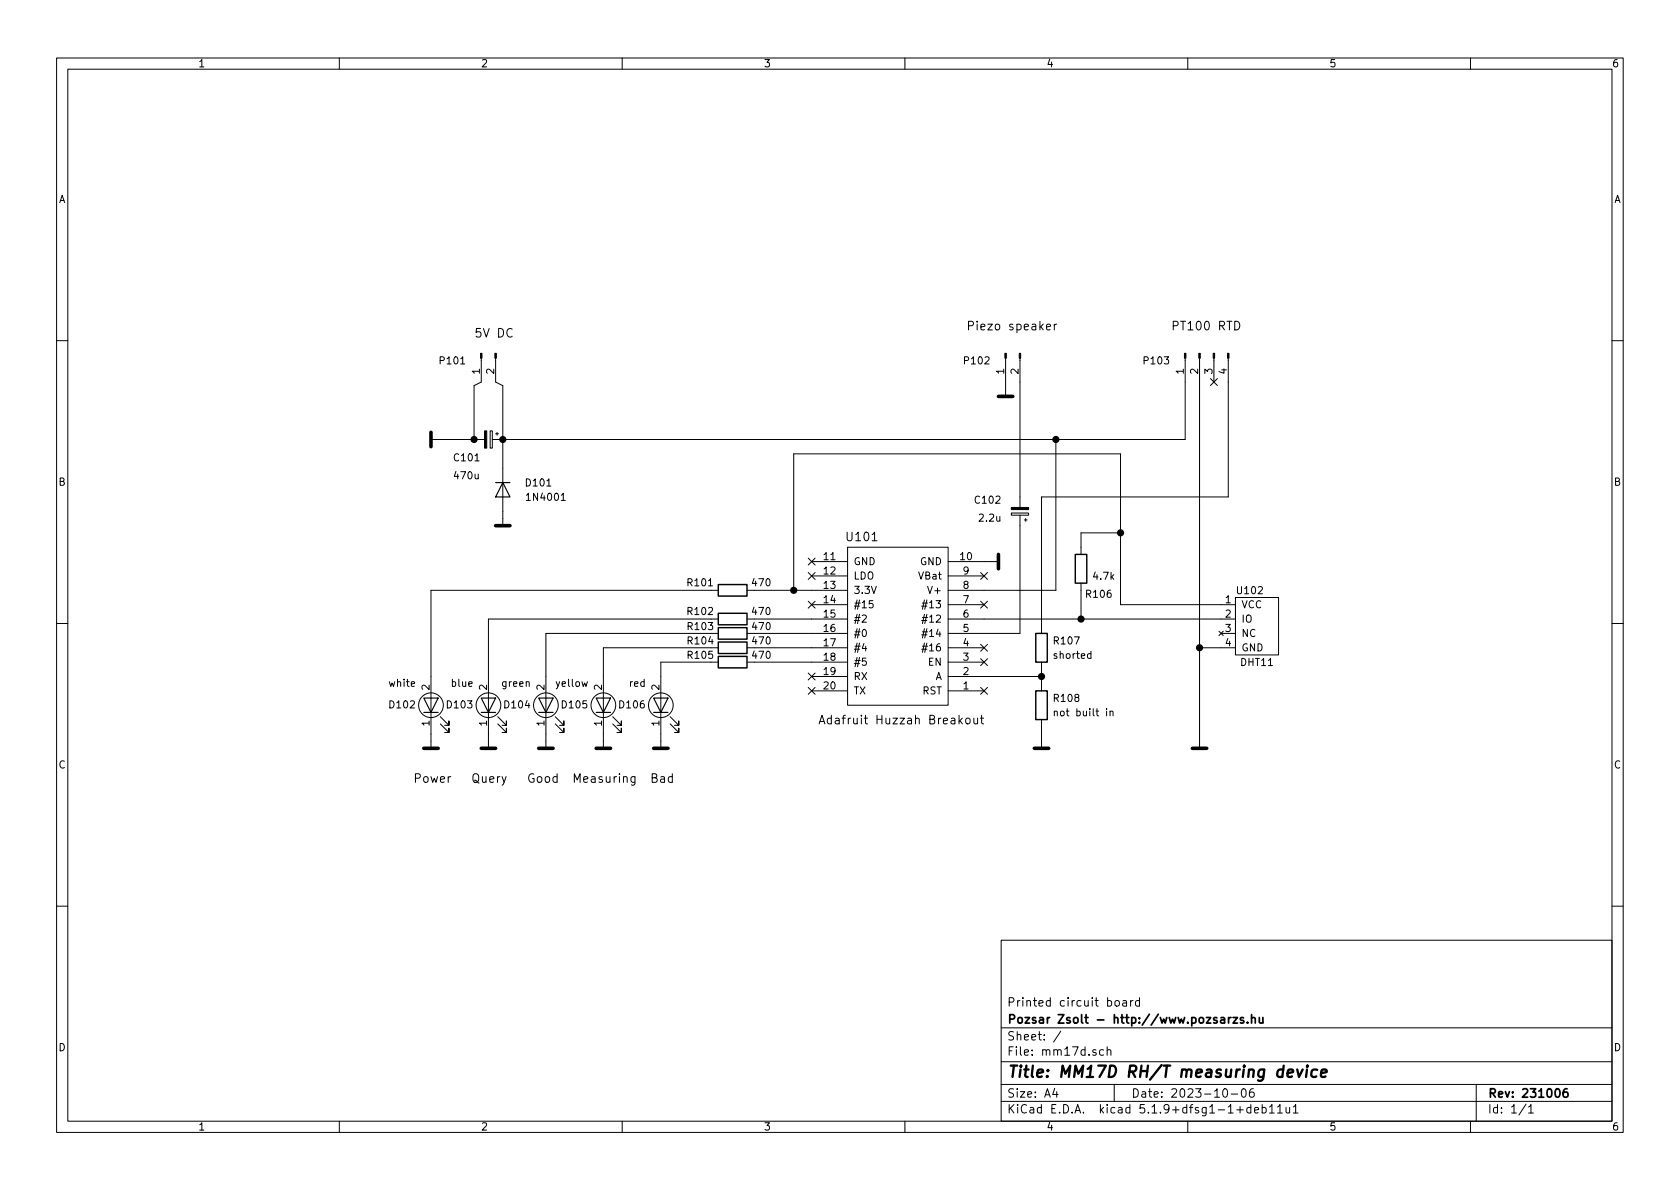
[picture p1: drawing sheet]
<svg xmlns="http://www.w3.org/2000/svg" width="297mm" height="210mm" viewBox="0 0 297 210" stroke-linecap="round" stroke-linejoin="round" font-family="sans-serif">
<g fill="none" stroke="#000" stroke-width=".18">
<path d="M10 10.3h277v189.9h-277zM12 12.2h273v186.1h-273zM60 10.3v1.9M110 10.3v1.9M160 10.3v1.9M210 10.3v1.9M260 10.3v1.9M185 57.8l.8-.1-.1-.3-.5-.1-.2 .2 .1 .8h.6M186.4 57.3v1M186.8 57.3l-.4 .3M218.3 56.8a.77 .77 0 0 1 .9 .8 .77 .77 0 0 1-.9 .7zM10 60.2h2"/>
<path d="M76.2 77.7h9.5M85.1 63.3v4.3l-1.3 .6v9.5M86.7 76.2h.3v3h-.3zM87.6 76.7h.5M87.6 63.3v4.3l1.3 .6v24.8M87.9 76.4v.6M177.8 63.3v6.8M180.3 63.3v26.4M186.7 77.7v26.7h-19.1M209.5 63.3v14.4h-122.5M212.1 63.3v69M214 66.9l1.2 1.3"/>
<path d="M214.6 63.3v4.3M215.2 66.9l-1.2 1.3M217.2 63.3v24.6h-33.1v24.1M285 60.2h2M99.2 88.5h.7M142.9 98.7l1.2 1.2M143.5 99.3h6.4M144.1 98.7l-1.2 1.2M149.9 96.8h17.7v27.9h-17.7zM167.6 99.3h8.9M178.8 90.7h3.1v.4h-3.1zM180.3 91.1v20.9h-12.7"/>
<path d="M181.1 91.9h.5M181.4 91.7v.5M198.1 94.2h-7v3.8M10 110.3h2M127 117.1h-10.2v15.2M127 114.5h-20.3v17.8M127 112h-30.5v20.3M127 109.5h-40.6v22.8M127 104.4h-50.8v27.9M132.1 117.1h17.8M132.1 109.5h17.8M132.1 112h17.8"/>
<path d="M132.1 114.5h17.8M132.1 104.4h17.8M140.3 104.4v-24.1h57.8v26.6h20.3M142.9 119l1.2 1.2M142.9 106.3l1.2 1.2M142.9 101.2l1.2 1.3M143.5 106.9h6.4M143.5 101.8h6.4M143.5 119.6h6.4M144.1 119l-1.2 1.2M144.1 106.3l-1.2 1.2M144.1 101.2l-1.2 1.3"/>
<path d="M154.3 106.2h-.6v.6l.1-.1 .5 .1v.6l-.1 .1-.5-.1M163 114.8h.9M163 112.3h.9M163 109.7h.9M163 107.2h.9M163.1 114.3h.9M163.1 111.7h.9M163.1 109.2h.9M163.1 106.6h.9M163.4 113.7l-.3 1.7M163.4 111.2l-.3 1.6M163.4 108.6l-.3 1.7"/>
<path d="M163.4 106.1l-.3 1.6M167.6 117.1h6.4M167.6 109.5h50.8M167.6 106.9h6.4M167.6 114.5h6.4M167.6 101.8h6.4M167.6 119.6h16.5M173.4 101.2l1.2 1.3M173.4 106.3l1.2 1.2M173.4 116.5l1.2 1.2M173.4 113.9l1.2 1.3M174.6 101.2l-1.2 1.3"/>
<path d="M174.6 106.3l-1.2 1.2M174.6 116.5l-1.2 1.2M174.6 113.9l-1.2 1.3M184.1 117.1v5.1M191.1 103.1v6.4M192.9 115.6h-.4l-.2 .2 .1 .6h.5M192.9 115.2v1.2M212.1 114.5h6.3M215.5 111.6l.8 .8M215.9 112h2.5M216.3 111.6l-.8 .8M218.4 105.7h7.7v10.1h-7.7z"/>
<path d="M285 110.3h2M77.9 128l1.5 1.5v-.7v.7h-.8M77.9 126.7l1.5 1.6v-.8v.8h-.8M86.6 137.8l.7-.1-.1-.3-.4-.1-.2 .2 .1 .8h.5M88 128l1.5 1.5v-.7v.7h-.7M88 126.7l1.5 1.6v-.8v.8h-.7M98.2 128l1.5 1.5v-.7v.7h-.8M98.2 126.7l1.5 1.6v-.8v.8h-.8M108.3 128l1.6 1.5v-.7v.7h-.8M108.3 126.7l1.6 1.6v-.8v.8h-.8M110.2 137.5l.3-.2 .3 .1 .1 .9M110.2 137.3v1"/>
<path d="M112.3 137.3l-.1 1.4-.2 .2-.4-.1M112.3 137.4l-.5-.1-.2 .3v.4l.1 .3h.6M115.3 137.5l.8-.1v-.3l-.1-.2-.7-.1v1.5h.6l.3-.3a.41 .41 0 0 0-.4-.5M116.8 137.4h.6l.1 .9M117.5 137.7l-.5 .1a.31 .31 0 0 0-.2 .3 .31 .31 0 0 0 .2 .2h.5M118.5 128l1.5 1.5v-.7v.7h-.7M118.5 126.7l1.5 1.6v-.8v.8h-.7M118.9 137.4l-.5-.1-.2 .3v.4l.1 .3h.6M118.9 136.8v1.5M142.9 121.6l1.2 1.2M143.5 122.2h6.4M144.1 121.6l-1.2 1.2"/>
<path d="M144.8 128l.5-1.5 .5 1.5M145 127.6h.7M167.6 122.2h6.4M170.8 127.1l.4-.1 .3 .3v.4l-.3 .3-.3-.1-.2-.2zM172.2 127l.1 .9 .3 .1 .2-.1M172.8 127v1M173.4 127h.5M173.4 121.6l1.2 1.2M173.6 126.5v1.3l.3 .2M174.6 121.6l-1.2 1.2M184.1 127.2v5.1M186.4 125.9l.2-.2 .3 .1v.8"/>
<path d="M186.4 125.7v.9M195.7 125.3v.1M196.3 125.9l.1-.2 .3 .1 .1 .8M196.3 125.7v.9M10 160.2h2M177 166.3h108v32h-108zM197.2 177.1l.2-.2 .4 .2v.7l-.2 .1-.4-.1zM198.6 177h.5l.1 .9M199.2 177.3l-.5 .1a.29 .29 0 0 0-.2 .2 .29 .29 0 0 0 .2 .3l.5-.1M199.9 176.9v1M200.3 176.9l-.4 .3M201.5 177l-.5-.1-.2 .3v.6l.2 .1 .5-.1"/>
<path d="M201.5 176.4v1.5M285 160.2h2M60 198.3v1.9M110 198.3v1.9M160 198.3v1.9M177 194.8h108M177 191.8h108M177 187.8h108M177 181.8h108M186.5 192.5l-.4 1h1M186.8 193v1M187.6 182.3l-1.3 2"/>
<path d="M195.1 185.7l-.4-.1-.3 .3 .1 .6 .2 .1 .4-.1M195.8 185.7a.37 .37 0 0 1 .6 .1v.8M195.8 185.1v1.5M197 191.8v3M210 198.3v1.9M216.3 192.7l.4-.2a.94 .94 0 0 1 0 1.5 .79 .79 0 0 1-.4-1.3zM217.7 193.5h1.1M218.7 196.3h1.1M219.6 192.7l.4-.2a.94 .94 0 0 1 0 1.5 .82 .82 0 0 1-.4-1.3zM221.2 195.9l-.4-.1-.4 .3 .1 .6 .3 .1 .4-.1M221.2 195.3v1.5M221.6 192.5a.59 .59 0 0 0-.7 .7l.1 .7 .2 .1 .5-.1 .1-.5-.2-.2-.4-.1-.3 .3"/>
<path d="M221.8 196.3l.7-.1v-.3l-.5-.1-.2 .2 .1 .7h.6M223.2 195.9l.4-.1 .3 .3-.2 .6h-.5M223.2 195.3v1.5M224.5 195.8l.4-.5v1.5M224.5 196.8h.8M225.9 195.8l.4-.5v1.5M225.9 196.8h.8M227.4 195.8l.1 .9 .3 .1 .2-.1M228 195.8v1M228.7 195.8l.4-.5v1.5M228.7 196.8h.8M260 198.3v1.9"/>
<path d="M261 191.8v6.5M269.8 195.2l-1.2 2M270.3 195.8l.4-.5v1.5M270.3 196.8h.8"/>
<circle cx="76.2" cy="124.7" r="2.18"/>
<circle cx="86.4" cy="124.7" r="2.18"/>
<circle cx="96.5" cy="124.7" r="2.18"/>
<circle cx="106.7" cy="124.7" r="2.18"/>
<circle cx="116.8" cy="124.7" r="2.18"/>
</g>
<g fill="none" stroke="#000" stroke-width=".3">
<path d="M217.2 179.9v1M217.7 179.9l-.5 .3M218 179.9h.8l-.8 1h.8M221.3 179.4v1.5M222.7 179.9v.9l.4 .1 .2-.1M223.3 179.9v1M215.9 180h.5l.1 .9M216.5 180.3l-.5 .1a.29 .29 0 0 0-.2 .2 .29 .29 0 0 0 .2 .3l.5-.1M219.9 180l-.4-.1-.2 .2 .1 .3 .5 .1v.3h-.6M220.6 180.8v.1M221.3 180.1l.1-.1a.37 .37 0 0 1 .5 .1v.8M275.1 192.7l.2-.2a.8 .8 0 0 1 .5 .8 .8 .8 0 0 1-.5 .7l-.2-.1-.1-.4z"/>
<path d="M277.1 192.5a.59 .59 0 0 0-.7 .7l.1 .7 .2 .1 .5-.1v-.5l-.1-.2-.4-.1-.3 .3"/>
</g>
<path d="M227.7 189.8l.9-.2v-.4h-.8l-.2 1 .3 .2 .5-.1M229.4 189.1l.3 1.3 .6-1.3M231.1 189.1l-.2 1.3M231.2 188.4l-.1 .2M232.9 189.2a.68 .68 0 0 0-1 .3l-.1 .6 .2 .2 .2 .1 .5-.1M233.6 189.8l1-.2-.1-.4h-.7l-.3 1 .3 .2 .6-.1" fill="none" stroke="#000" stroke-width=".41"/>
<path d="M87.6 85.3h2.6M88.9 85.3l1.3 2.6h-2.6zM74.9 123.4h2.6l-1.3 2.6zM74.9 126h2.6M85.1 123.4h2.5l-1.2 2.6zM85.1 126h2.5M95.2 123.4h2.6l-1.3 2.6zM95.2 126h2.6M105.4 123.4h2.5l-1.2 2.6zM105.4 126h2.5M115.6 123.4h2.5l-1.3 2.6zM115.6 126h2.5" fill="none" stroke="#000" stroke-width=".2"/>
<path d="M190.1 98h2.1v5.1h-2.1zM127 116.1h5.1v2h-5.1zM127 108.5h5.1v2h-5.1zM127 103.4h5.1v2h-5.1zM127 113.5h5.1v2.1h-5.1zM127 111h5.1v2h-5.1zM183.1 112h2.1v5.1h-2.1zM183.1 122.2h2.1v5h-2.1z" fill="none" stroke="#000" stroke-width=".25"/>
<path d="M76.2 76.4v2.6M176.5 70.1h2.6M87.6 93h2.6M176.5 98v2.6M74.9 132.3h2.6M85.1 132.3h2.5M95.2 132.3h2.6M105.4 132.3h2.5M115.6 132.3h2.5M182.9 132.3h2.5M210.8 132.3h2.6" fill="none" stroke="#000" stroke-width=".63"/>
<path d="M85 62.5h.2v.8h-.2zM85.7 76.2h.4v3h-.4zM87.5 62.5h.3v.8h-.3zM177.7 62.5h.2v.8h-.2zM180.2 62.5h.3v.8h-.3zM209.4 62.5h.3v.8h-.3zM212 62.5h.2v.8h-.2zM214.5 62.5h.3v.8h-.3zM217 62.5h.3v.8h-.3zM178.8 89.7h3.1v.4h-3.1z" fill="#000" stroke="#000" stroke-width=".18"/>
<g fill="#000" stroke="#000" stroke-width=".25">
<circle cx="83.8" cy="77.7" r=".51"/>
<circle cx="88.9" cy="77.7" r=".51"/>
<circle cx="186.7" cy="77.7" r=".51"/>
<circle cx="198.1" cy="94.2" r=".51"/>
<circle cx="140.3" cy="104.4" r=".51"/>
<circle cx="184.2" cy="119.6" r=".51"/>
<circle cx="191.1" cy="109.5" r=".51"/>
<circle cx="212.1" cy="114.5" r=".51"/>
</g>
<text font-size="2.8" x="178" y="190.5">Title: MM17D RH/T measuring device</text>
<g font-size="2.1">
<text x="83.8" y="59.7">5V DC</text>
<text x="170.8" y="58.4">Piezo speaker</text>
<text x="207" y="58.4">PT100 RTD</text>
<text x="149.9" y="95.7">U101</text>
<text x="146.4" y="128.1">Adafruit Huzzah Breakout</text>
<text x="73" y="138.4">Power</text>
<text x="80.8" y="138.4">Query</text>
<text x="88.4" y="138.4">Good Measuring Bad</text>
<text x="178" y="178">Printed circuit board</text>
<text x="178" y="184">Sheet: /</text>
<text x="178" y="181">Pozsar Zsolt - http://www.pozsarzs.hu</text>
<text x="178" y="186.7">File: mm17d.sch</text>
<text x="178" y="196.9">KiCad E.D.A. kicad 5.1.9+dfsg1-1+deb11u1</text>
<text x="178" y="194.1">Size: A4</text>
<text x="200" y="194.1">Date: 2023-10-06</text>
<text x="263" y="194.1">Rev: 231006</text>
<text x="263" y="196.9">Id: 1/1</text>
</g>
<g font-size="1.8">
<text x="35" y="11.9">1</text>
<text x="85" y="11.9">2</text>
<text x="135" y="11.9">3</text>
<text x="185" y="11.9">4</text>
<text x="235" y="11.9">5</text>
<text x="285" y="11.9">6</text>
<text x="10.4" y="35.9">A</text>
<text x="285.4" y="35.9">A</text>
<text x="77.9" y="64.4">P101</text>
<text x="170.6" y="64.4">P102</text>
<text x="202.4" y="64.4">P103</text>
<text x="84.8" y="66.1" transform="rotate(-90 84.8 66.1)">1</text>
<text x="87.4" y="66.1" transform="rotate(-90 87.4 66.1)">2</text>
<text x="177.5" y="66.1" transform="rotate(-90 177.5 66.1)">1</text>
<text x="180.1" y="66.1" transform="rotate(-90 180.1 66.1)">2</text>
<text x="209.3" y="66.1" transform="rotate(-90 209.3 66.1)">1</text>
<text x="211.8" y="66.1" transform="rotate(-90 211.8 66.1)">2</text>
<text x="214.4" y="66.1" transform="rotate(-90 214.4 66.1)">3</text>
<text x="216.9" y="66.1" transform="rotate(-90 216.9 66.1)">4</text>
<text x="80.4" y="81.6">C101</text>
<text x="10.4" y="85.9">B</text>
<text x="80.5" y="84.8">470u</text>
<text x="93.1" y="86">D101</text>
<text x="93.4" y="88.6">1N4001</text>
<text x="172.5" y="89.1">C102</text>
<text x="285.4" y="85.9">B</text>
<text x="173.3" y="92.2">2.2u</text>
<text x="145.7" y="99.1">11</text>
<text x="145.7" y="101.6">12</text>
<text x="150.9" y="99.9">GND</text>
<text x="162.7" y="99.9">GND</text>
<text x="169.8" y="99.1">10</text>
<text x="170.3" y="101.6">9</text>
<text x="121.7" y="103.7">R101</text>
<text x="133.1" y="103.7">470</text>
<text x="145.7" y="104.1">13</text>
<text x="145.7" y="106.7">14</text>
<text x="150.9" y="102.5">LDO</text>
<text x="150.9" y="105">3.3V</text>
<text x="150.9" y="107.6">#15</text>
<text x="162.6" y="102.5">VBat</text>
<text x="163.7" y="107.6">#13</text>
<text x="164.4" y="105">V+</text>
<text x="170.3" y="106.7">7</text>
<text x="170.3" y="104.1">8</text>
<text x="192.2" y="105.7">R106</text>
<text x="193.4" y="102.5">4.7k</text>
<text x="216.7" y="106.7">1</text>
<text x="218.9" y="105.1">U102</text>
<text x="219.5" y="107.6">VCC</text>
<text x="121.7" y="108.8">R102</text>
<text x="121.7" y="114">R104</text>
<text x="121.7" y="111.4">R103</text>
<text x="133.1" y="108.8">470</text>
<text x="133.1" y="114">470</text>
<text x="133.1" y="111.4">470</text>
<text x="145.7" y="109.2">15</text>
<text x="145.7" y="111.8">16</text>
<text x="150.9" y="110.1">#2</text>
<text x="150.9" y="112.6">#0</text>
<text x="163.7" y="112.6">#14</text>
<text x="163.7" y="110.1">#12</text>
<text x="170.3" y="111.8">5</text>
<text x="170.3" y="109.2">6</text>
<text x="186.5" y="114">R107</text>
<text x="216.7" y="109.2">2</text>
<text x="216.7" y="111.8">3</text>
<text x="219.5" y="110.1">IO</text>
<text x="219.5" y="112.6">NC</text>
<text x="121.7" y="116.5">R105</text>
<text x="133.1" y="116.5">470</text>
<text x="145.7" y="114.3">17</text>
<text x="145.7" y="116.8">18</text>
<text x="145.7" y="119.4">19</text>
<text x="150.9" y="115.2">#4</text>
<text x="150.9" y="117.7">#5</text>
<text x="163.7" y="115.2">#16</text>
<text x="164.2" y="117.7">EN</text>
<text x="170.3" y="119.4">2</text>
<text x="170.3" y="116.8">3</text>
<text x="170.3" y="114.3">4</text>
<text x="186.4" y="116.5">shorted</text>
<text x="216.7" y="114.3">4</text>
<text x="219.5" y="115.2">GND</text>
<text x="219.5" y="117.8">DHT11</text>
<text x="68.9" y="121.5">white</text>
<text x="69" y="125.3">D102</text>
<text x="75.9" y="122" transform="rotate(-90 75.9 122)">2</text>
<text x="79.1" y="125.3">D103</text>
<text x="79.9" y="121.5">blue</text>
<text x="86.1" y="122" transform="rotate(-90 86.1 122)">2</text>
<text x="88.8" y="121.5">green</text>
<text x="89.3" y="125.3">D104</text>
<text x="96.3" y="122" transform="rotate(-90 96.3 122)">2</text>
<text x="98.4" y="121.5">yellow</text>
<text x="99.5" y="125.3">D105</text>
<text x="106.4" y="122" transform="rotate(-90 106.4 122)">2</text>
<text x="109.6" y="125.3">D106</text>
<text x="111.3" y="121.5">red</text>
<text x="116.6" y="122" transform="rotate(-90 116.6 122)">2</text>
<text x="145.7" y="121.9">20</text>
<text x="150.9" y="120.3">RX</text>
<text x="150.9" y="122.8">TX</text>
<text x="163.1" y="122.8">RST</text>
<text x="165.4" y="120.3">A</text>
<text x="170.3" y="121.9">1</text>
<text x="186.5" y="124.1">R108</text>
<text x="75.9" y="128.4" transform="rotate(-90 75.9 128.4)">1</text>
<text x="86.1" y="128.4" transform="rotate(-90 86.1 128.4)">1</text>
<text x="96.3" y="128.4" transform="rotate(-90 96.3 128.4)">1</text>
<text x="106.4" y="128.4" transform="rotate(-90 106.4 128.4)">1</text>
<text x="116.6" y="128.4" transform="rotate(-90 116.6 128.4)">1</text>
<text x="187.1" y="126.7">not built in</text>
<text x="10.4" y="135.9">C</text>
<text x="285.4" y="135.9">C</text>
<text x="10.4" y="185.9">D</text>
<text x="285.4" y="185.9">D</text>
<text x="35" y="199.9">1</text>
<text x="85" y="199.9">2</text>
<text x="135" y="199.9">3</text>
<text x="185" y="199.9">4</text>
<text x="235" y="199.9">5</text>
<text x="285" y="199.9">6</text>
</g>
</svg>
